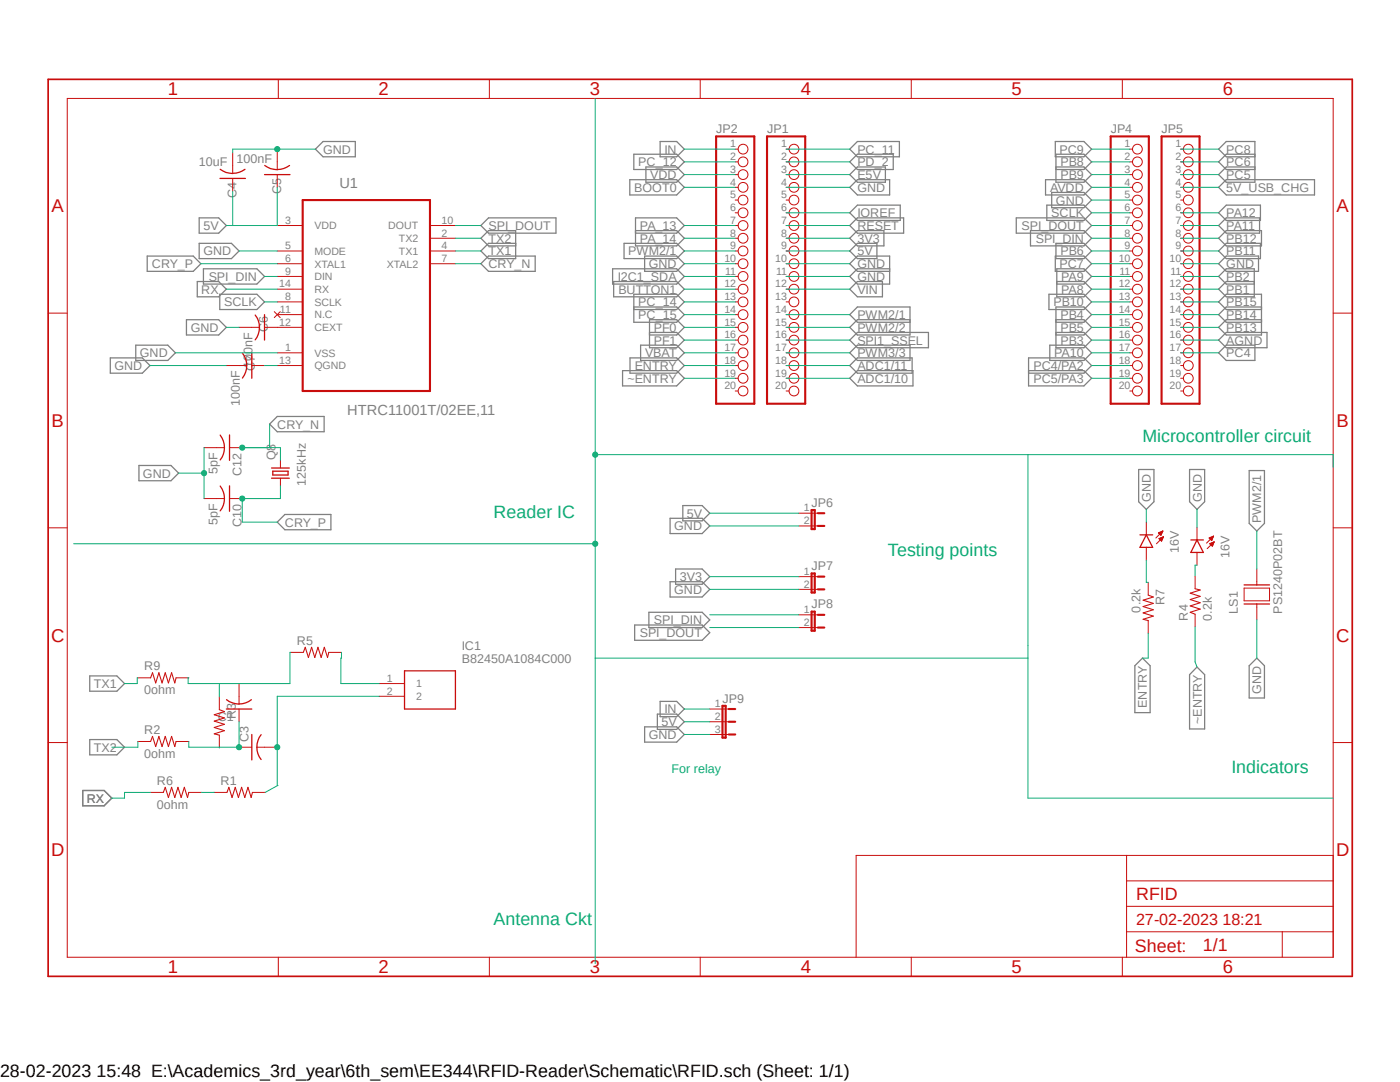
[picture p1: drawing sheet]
<svg xmlns="http://www.w3.org/2000/svg" width="279mm" height="216mm" viewBox="0 0 279 216" stroke-linecap="round" stroke-linejoin="round" font-family="sans-serif">
<path d="M9.1 15.5l261.2 179.9M270.3 15.5l-261.2 179.9" fill="none" stroke="#fff" stroke-width=".2"/>
<g fill="none" stroke="#808080" stroke-width=".25">
<path d="M64.5 28.2h6.4v3.1h-6.4l-1.6-1.5zM125.7 35.9h9.3l1.6 1.5-1.6 1.5h-9.3zM126.5 30.8h8.5l1.6 1.5-1.6 1.5h-8.5zM128.9 33.3h6.1l1.6 1.5-1.6 1.6h-6.1zM131.7 28.2h3.3l1.6 1.6-1.6 1.5h-3.3zM171.1 30.8h7.2v3h-7.2l-1.5-1.5zM171.1 33.3h5.6v3.1h-5.6l-1.5-1.6zM171.1 35.9h6.4v3h-6.4l-1.5-1.5zM171.1 28.2h8.4v3.1h-8.4l-1.5-1.5zM208.7 35.9h7.6l1.5 1.5-1.5 1.5h-7.6zM209.9 38.4h6.4l1.5 1.5-1.5 1.5h-6.4zM210.6 28.2h5.7l1.5 1.6-1.5 1.5h-5.7z"/>
<path d="M210.7 33.3h5.6l1.5 1.5-1.5 1.6h-5.6v-5.6h5.6l1.5 1.5-1.5 1.5h-5.6M243.2 37.4l1.5-1.5h17.6v3h-17.6zM250.4 30.8h-5.7l-1.5 1.5 1.5 1.5h5.7M250.4 31.3h-5.7l-1.5-1.5 1.5-1.6h5.7v8.2h-5.7l-1.5-1.6 1.5-1.5h5.7M29.4 51.1h9.2l1.5 1.5-1.5 1.5h-9.2zM39.4 56.2h4.2l1.6 1.5-1.6 1.5h-4.2zM39.8 43.5h3.8l1.6 1.5-1.6 1.5h-3.8zM39.8 48.6h6.4l1.5 1.5-1.5 1.5h-6.4zM40.6 53.6h10.7l1.5 1.6-1.5 1.5h-10.7zM43.9 58.7h7.4l1.5 1.5-1.5 1.6h-7.4zM96 45l1.5-1.5h13.5v3h-13.5zM96 52.6l1.5-1.5h9.3v3h-9.3z"/>
<path d="M102.9 48.6h-5.4l-1.5 1.5 1.5 1.5h5.4v-5.6h-5.4l-1.5 1.5 1.5 1.6h5.4M122.3 53.6h12.7l1.6 1.6-1.6 1.5h-12.7zM122.5 56.2h12.5l1.6 1.5-1.6 1.5h-12.5zM124.5 48.6h10.5l1.6 1.5-1.6 1.5h-10.5zM126.8 46h8.2l1.6 1.5-1.6 1.6h-8.2v-5.6h8.2l1.6 1.5-1.6 1.5h-8.2M128.7 51.1h6.3l1.6 1.5-1.6 1.5h-6.3zM171.1 43.5h9.2v3h-9.2l-1.5-1.5zM171.1 48.6h3.9v3h-3.9l-1.5-1.5zM171.1 46h5.3v3.1h-5.3l-1.5-1.6zM171.1 56.2h5v3h-5l-1.5-1.5zM171.1 40.9h8.6v3.1h-8.6l-1.5-1.5zM177.5 53.6h-6.4l-1.5 1.6 1.5 1.5h6.4v-5.6h-6.4l-1.5 1.5 1.5 1.5h6.4"/>
<path d="M202.8 43.5h13.5l1.5 1.5-1.5 1.5h-13.5zM205.7 46h10.6l1.5 1.5-1.5 1.6h-10.6zM208.9 40.9h7.4l1.5 1.6-1.5 1.5h-7.4zM209.3 58.7h7l1.5 1.5-1.5 1.6h-7zM210.6 51.1h5.7l1.5 1.5-1.5 1.5h-5.7zM210.7 48.6h5.6l1.5 1.5-1.5 1.5h-5.6zM210.9 56.2h5.4l1.5 1.5-1.5 1.5h-5.4v-5.6h5.4l1.5 1.6-1.5 1.5h-5.4M243.2 45l1.5-1.5h6.7v3h-6.7zM243.2 50.1l1.5-1.5h6.8v3h-6.8zM243.2 47.5l1.5-1.5h7.1v3.1h-7.1zM243.2 52.6l1.5-1.5h6.5v3h-6.5zM243.2 42.5l1.5-1.6h6.8v3.1h-6.8z"/>
<path d="M250.3 56.2h-5.6l-1.5 1.5 1.5 1.5h5.6v-5.6h-5.6l-1.5 1.6 1.5 1.5h5.6M22 71.4h6.4l1.5 1.5-1.5 1.6h-6.4zM27.1 68.9h6.4l1.5 1.5-1.5 1.5h-6.4zM37.2 63.8h6.4l1.6 1.5-1.6 1.5h-6.4zM124.2 74h10.8l1.6 1.5-1.6 1.5h-10.8zM125.7 71.4h9.3l1.6 1.5-1.6 1.6h-9.3zM126.5 61.3h8.5l1.6 1.5-1.6 1.5h-8.5v-5.6h8.5l1.6 1.5-1.6 1.6h-8.5M127.8 68.9h7.2l1.6 1.5-1.6 1.5h-7.2zM129.6 66.3h5.4l1.6 1.6-1.6 1.5h-5.4v-5.6h5.4l1.6 1.5-1.6 1.5h-5.4M171.1 68.9h10.5v3h-10.5l-1.5-1.5zM171.1 71.4h10.9v3.1h-10.9l-1.5-1.6zM171.1 66.3h14.2v3.1h-14.2l-1.5-1.5z"/>
<path d="M171.1 74h11.1v3h-11.1l-1.5-1.5zM181.6 63.8h-10.5l-1.5 1.5 1.5 1.5h10.5v-5.5h-10.5l-1.5 1.5 1.5 1.5h10.5M205.3 74h11l1.5 1.5-1.5 1.5h-11v-5.6h11l1.5 1.5-1.5 1.6h-11M209.5 68.9h6.8l1.5 1.5-1.5 1.5h-6.8zM210.7 64.3h5.6l1.5-1.5-1.5-1.5h-5.6v8.1h5.6l1.5-1.5-1.5-1.6h-5.6M210.7 63.8h5.6l1.5 1.5-1.5 1.5h-5.6M243.2 70.4l1.5-1.5h5.7v3h-5.7zM243.2 67.9l1.5-1.6h8.2v3.1h-8.2zM251.8 61.3h-7.1l-1.5 1.5 1.5 1.5h7.1M251.8 61.8h-7.1l-1.5-1.6 1.5-1.5h7.1v8.1h-7.1l-1.5-1.5 1.5-1.5h7.1M27.7 92.9h6.4l1.5 1.5-1.5 1.5h-6.4zM55.3 83.1h9.4v3h-9.4l-1.5-1.5z"/>
<path d="M227.2 93.7h3.1v6.4l-1.5 1.5-1.6-1.5zM237.4 93.7h3v6.4l-1.5 1.5-1.5-1.5zM249.3 93.9h3v10.5l-1.5 1.6-1.5-1.6zM55.3 104.2l1.6-1.5h9.1v3h-9.1zM133.7 103.4h6.4l1.5 1.5-1.5 1.6h-6.4zM133.7 116.1h6.4l1.5 1.5-1.5 1.5h-6.4zM134.8 113.5h5.3l1.5 1.6-1.5 1.5h-5.3zM136.3 100.9h3.8l1.5 1.5-1.5 1.5h-3.8zM17.9 134.9h5.4l1.5 1.5-1.5 1.5h-5.4zM126.7 124.7h13.4l1.5 1.5-1.5 1.6h-13.4zM129.5 122.2h10.6l1.5 1.5-1.5 1.5h-10.6zM131.7 140h3.3l1.6 1.5-1.6 1.5h-3.3z"/>
<path d="M226.5 132.8l1.5-1.5 1.5 1.5v9.4h-3zM238.9 133.1l1.5 1.5v10.9h-3v-10.9zM249.3 132.8l1.5-1.5 1.5 1.5v6.5h-3zM16.5 157.7h4.3l1.5 1.6-1.5 1.5h-4.3zM17.9 147.6h5.4l1.5 1.5-1.5 1.5h-5.4zM128.7 145h6.3l1.6 1.6-1.6 1.5h-6.3zM131.2 142.5h3.8l1.6 1.5-1.6 1.5h-3.8z"/>
</g>
<g fill="none" stroke="#c90d0c" stroke-width=".42">
<path d="M60.4 39.9h25.4v38.1h-25.4zM142.9 27.2h7.6v53.4h-7.6zM153.1 27.2h7.6v53.4h-7.6zM221.7 27.2h7.6v53.4h-7.6zM231.8 27.2h7.6v53.4h-7.6zM162 101.8h.6v3.8h-.6zM162 114.4h.6v3.8h-.6zM163.2 102.4h1.3M163.2 104.9h1.3M163.2 115.1h1.3M163.2 117.6h1.3M162 122h.6v3.9h-.6z"/>
<path d="M163.2 122.7h1.3M163.2 125.2h1.3M144.2 140.8h.6v6.4h-.6zM145.5 146.6h1.2M145.5 144h1.2M145.5 141.5h1.2"/>
</g>
<g fill="none" stroke="#c90d0c" stroke-width=".2">
<path d="M13.4 19.6h252.7v171.4h-252.7zM55.5 15.8v3.8M97.7 15.8v3.8M139.7 15.8v3.8M181.9 15.8v3.8M224 15.8v3.8M46.4 30.5v4.1M46.4 35.6v2.5M55.3 29.8v4M55.3 34.8v2.6M146.7 29.8h.6M146.7 32.3h.6"/>
<path d="M146.7 34.8h.6M146.7 37.4h.6M146.7 39.9h.6M156.9 29.8h.5M156.9 32.3h.5M156.9 34.8h.5M156.9 37.4h.5M156.9 39.9h.5M225.5 29.8h.5M225.5 32.3h.5M225.5 34.8h.5M225.5 37.4h.5"/>
<path d="M225.5 39.9h.5M235.6 29.8h.6M235.6 32.3h.6M235.6 34.8h.6M235.6 37.4h.6M235.6 39.9h.6M55.3 45h5.1M55.3 50.1h5.1M55.3 52.6h5.1M55.3 55.2h5.1M55.3 57.7h5.1M85.8 45h5.1"/>
<path d="M85.8 50.1h5.1M85.8 52.6h5.1M85.8 47.5h5.1M146.7 45h.6M146.7 50.1h.6M146.7 52.6h.6M146.7 55.2h.6M146.7 57.7h.6M146.7 47.5h.6M146.7 42.5h.6M156.9 45h.5M156.9 50.1h.5"/>
<path d="M156.9 52.6h.5M156.9 55.2h.5M156.9 57.7h.5M156.9 47.5h.5M156.9 42.5h.5M225.5 45h.5M225.5 50.1h.5M225.5 52.6h.5M225.5 55.2h.5M225.5 57.7h.5M225.5 47.5h.5M225.5 42.5h.5"/>
<path d="M235.6 45h.6M235.6 50.1h.6M235.6 52.6h.6M235.6 55.2h.6M235.6 57.7h.6M235.6 47.5h.6M235.6 42.5h.6M9.6 62.5h3.8M45.2 72.9h4M47.7 65.3h4.1M50.2 72.9h2.6M52.8 65.3h7.6"/>
<path d="M54.7 62.2l1.2 1.2M55.3 60.2h5.1M55.3 62.8h5.1M55.3 70.4h5.1M55.3 72.9h5.1M55.9 62.2l-1.2 1.2M146.7 60.2h.6M146.7 62.8h.6M146.7 65.3h.6M146.7 70.4h.6M146.7 72.9h.6M146.7 67.9h.6"/>
<path d="M146.7 75.5h.6M146.7 78h.6M156.9 60.2h.5M156.9 62.8h.5M156.9 65.3h.5M156.9 70.4h.5M156.9 72.9h.5M156.9 67.9h.5M156.9 75.5h.5M156.9 78h.5M225.5 60.2h.5M225.5 62.8h.5"/>
<path d="M225.5 65.3h.5M225.5 70.4h.5M225.5 72.9h.5M225.5 67.9h.5M225.5 75.5h.5M225.5 78h.5M235.6 60.2h.6M235.6 62.8h.6M235.6 65.3h.6M235.6 70.4h.6M235.6 72.9h.6M235.6 67.9h.6"/>
<path d="M235.6 75.5h.6M235.6 78h.6M266.1 62.5h3.8M40.7 99.5h4.1M40.7 89.3h4.1M45.8 99.5h2.5M45.8 89.3h2.5M56 91.9v1.5M56 95.4v1.5M9.6 105.3h3.8M159.4 102.4h3.8M159.4 104.9h3.8"/>
<path d="M159.4 115.1h3.8M159.4 117.6h3.8M228.8 104.2v2.5M228.8 109.2v2.6M229.2 116.2v2.5M231.2 106.4h.7M231.2 106.3h.7M231.3 107.4h.7M231.3 107.5l.9-.4-.4 .9zM231.3 106.5h.5M231.4 107.5h.6M231.4 106.6h.4"/>
<path d="M231.4 106.2h.5M231.5 107.6h.4M231.5 106.6h.2M231.5 107.4h.6M231.6 107.7h.3M231.6 106.7h.1M231.6 107.8h.3M231.6 106.1h.4M231.7 107.3h.4M231.7 107.9h.1M231.9 106h.1M231.9 107.2h.2"/>
<path d="M232 106h.1M232.1 106l-1.4 1.4M232.1 106l-.4 .8-.5-.5M232.1 106l-.9 .3M232.2 107.1h.1M232.2 107.1l-1.4 1.4M238.5 114.9v2.6M238.9 105.2v2.5M238.9 110.2v2.6M241.3 107.4l.9-.4-.4 .9zM241.3 107.4h.7M241.4 107.4h.6"/>
<path d="M241.5 108.5h.6M241.5 107.3h.6M241.5 107.5h.5M241.6 108.4h.6M241.6 108.6h.5M241.6 107.6h.3M241.7 108.7h.4M241.7 107.2h.4M241.7 107.7h.2M241.8 108.8h.3M241.8 108.3h.4M241.8 107.8h.1"/>
<path d="M241.9 108.9h.1M241.9 107.1h.2M241.9 109h.1M242 108.2h.3M242.1 107h.1M242.2 107l-1.4 1.4M242.2 108.2h.1M242.3 108.1l-1.4 1.4M242.3 108.1l-.4 .9M242.3 108.1l-.9 .4 .5 .5M248.3 117.3h5.1v2.6h-5.1zM250.8 113.5v3.2"/>
<path d="M266.1 105.3h3.8M27.5 135.3h2.6M35.1 135.3h2.6M43.8 139.1v2.5M47.7 136.4v4.1M58 130.2h2.5M65.6 130.2h2.6M75.6 136.4h5.1M75.6 138.9h5.1M159.4 122.7h3.8M159.4 125.2h3.8M229.2 123.8v2.6"/>
<path d="M238.5 122.6v2.5M250.8 120.5v3.2M9.6 148.2h3.8M27.5 148h2.6M30.1 158.1h2.5M35.1 148h2.6M37.7 158.1h2.5M42.8 158.1h2.5M43.8 146.7v2.5M47.7 149.1h2.5M47.7 141.5v2.5M50.4 158.1h2.5"/>
<path d="M51.3 149.1h4M141.6 146.6h3.9M141.6 144h3.9M141.6 141.5h3.9M266.1 148.2h3.8M224.8 170.7v20.3M224.8 175.8h41.3M266.1 170.7h-95.2v20.3M55.5 191v3.8M97.7 191v3.8M139.7 191v3.8M181.9 191v3.8"/>
<path d="M224 191v3.8M224.8 185.9h41.3M224.8 180.8h41.3M255.9 185.9v5.1"/>
<circle cx="148.3" cy="29.8" r=".98"/>
<circle cx="148.3" cy="34.8" r=".98"/>
<circle cx="148.3" cy="37.4" r=".98"/>
<circle cx="148.3" cy="39.9" r=".98"/>
<circle cx="148.3" cy="32.3" r=".98"/>
<circle cx="158.5" cy="32.3" r=".98"/>
<circle cx="158.5" cy="29.8" r=".98"/>
<circle cx="158.5" cy="39.9" r=".98"/>
<circle cx="158.5" cy="37.4" r=".98"/>
<circle cx="158.5" cy="34.8" r=".98"/>
<circle cx="227" cy="37.4" r=".98"/>
<circle cx="227" cy="29.8" r=".98"/>
<circle cx="227" cy="34.8" r=".98"/>
<circle cx="227" cy="39.9" r=".98"/>
<circle cx="227" cy="32.3" r=".98"/>
<circle cx="237.1" cy="34.8" r=".98"/>
<circle cx="237.1" cy="29.8" r=".98"/>
<circle cx="237.1" cy="37.4" r=".98"/>
<circle cx="237.1" cy="39.9" r=".98"/>
<circle cx="237.1" cy="32.3" r=".98"/>
<circle cx="148.3" cy="47.5" r=".98"/>
<circle cx="148.3" cy="52.6" r=".98"/>
<circle cx="148.3" cy="42.5" r=".98"/>
<circle cx="148.3" cy="45" r=".98"/>
<circle cx="148.3" cy="50.1" r=".98"/>
<circle cx="148.3" cy="57.7" r=".98"/>
<circle cx="148.3" cy="55.2" r=".98"/>
<circle cx="158.5" cy="47.5" r=".98"/>
<circle cx="158.5" cy="52.6" r=".98"/>
<circle cx="158.5" cy="55.2" r=".98"/>
<circle cx="158.5" cy="45" r=".98"/>
<circle cx="158.5" cy="42.5" r=".98"/>
<circle cx="158.5" cy="50.1" r=".98"/>
<circle cx="158.5" cy="57.7" r=".98"/>
<circle cx="227" cy="45" r=".98"/>
<circle cx="227" cy="57.7" r=".98"/>
<circle cx="227" cy="55.2" r=".98"/>
<circle cx="227" cy="42.5" r=".98"/>
<circle cx="227" cy="50.1" r=".98"/>
<circle cx="227" cy="47.5" r=".98"/>
<circle cx="227" cy="52.6" r=".98"/>
<circle cx="237.1" cy="42.5" r=".98"/>
<circle cx="237.1" cy="55.2" r=".98"/>
<circle cx="237.1" cy="45" r=".98"/>
<circle cx="237.1" cy="50.1" r=".98"/>
<circle cx="237.1" cy="57.7" r=".98"/>
<circle cx="237.1" cy="47.5" r=".98"/>
<circle cx="237.1" cy="52.6" r=".98"/>
<circle cx="148.3" cy="70.4" r=".98"/>
<circle cx="148.3" cy="72.9" r=".98"/>
<circle cx="148.3" cy="62.8" r=".98"/>
<circle cx="148.3" cy="75.5" r=".98"/>
<circle cx="148.3" cy="78" r=".98"/>
<circle cx="148.3" cy="60.2" r=".98"/>
<circle cx="148.3" cy="65.3" r=".98"/>
<circle cx="148.3" cy="67.9" r=".98"/>
<circle cx="158.5" cy="60.2" r=".98"/>
<circle cx="158.5" cy="65.3" r=".98"/>
<circle cx="158.5" cy="67.9" r=".98"/>
<circle cx="158.5" cy="78" r=".98"/>
<circle cx="158.5" cy="72.9" r=".98"/>
<circle cx="158.5" cy="70.4" r=".98"/>
<circle cx="158.5" cy="62.8" r=".98"/>
<circle cx="158.5" cy="75.5" r=".98"/>
<circle cx="227" cy="62.8" r=".98"/>
<circle cx="227" cy="70.4" r=".98"/>
<circle cx="227" cy="72.9" r=".98"/>
<circle cx="227" cy="65.3" r=".98"/>
<circle cx="227" cy="75.5" r=".98"/>
<circle cx="227" cy="78" r=".98"/>
<circle cx="227" cy="67.9" r=".98"/>
<circle cx="227" cy="60.2" r=".98"/>
<circle cx="237.1" cy="72.9" r=".98"/>
<circle cx="237.1" cy="70.4" r=".98"/>
<circle cx="237.1" cy="67.9" r=".98"/>
<circle cx="237.1" cy="75.5" r=".98"/>
<circle cx="237.1" cy="78" r=".98"/>
<circle cx="237.1" cy="62.8" r=".98"/>
<circle cx="237.1" cy="60.2" r=".98"/>
<circle cx="237.1" cy="65.3" r=".98"/>
</g>
<g fill="none" stroke="#c90d0c" stroke-width=".25">
<path d="M43.9 35.6h5.1M43.9 33.8a4 4 0 0 0 2.5 .8M48.9 33.8a4.1 4.1 0 0 1-2.5 .8M52.8 34.8h5.1M52.8 33a4 4 0 0 0 2.5 .9M57.8 33a4.1 4.1 0 0 1-2.5 .8M48.4 70.5a4 4 0 0 1 0 4.9M50.2 70.4v5.1M50.9 62.9a4 4 0 0 1 0 4.9M52.8 62.8v5.1M43.9 97a4 4 0 0 1 0 4.9M43.9 86.8a4 4 0 0 1 0 5"/>
<path d="M45.8 86.8v5.1M45.8 96.9v5.1M54.2 93.4h3.5M54.2 95.4h3.5M54.4 94h3.1v.8h-3.1zM227.5 106.7h2.5M228.8 106.7l1.2 2.5h-2.5zM237.7 107.7h2.5M238.9 107.7l1.3 2.5h-2.5zM248.3 116.7h5.1M45.2 139.6a4.5 4.5 0 0 0 2.5 .9M50.2 139.6a3.8 3.8 0 0 1-2.5 .9"/>
<path d="M80.7 133.9h10.2v7.6h-10.2zM248.3 120.5h5.1M45.2 141.5h5M50.2 146.6v5M52.1 146.6a4 4 0 0 0 0 5"/>
</g>
<path d="M9.6 15.8h260.3v179h-260.3z" fill="none" stroke="#c90d0c" stroke-width=".34"/>
<path d="M229.2 118.7l1 .4-2.1 .7 2.1 .6-2.1 .6 2.1 .7-2.1 .6 2.1 .6-2.1 .7 1.1 .2M238.5 117.5l1 .2-2 .7 2 .6-2 .6 2 .7-2 .6 2 .6-2 .7 1 .4M30.1 135.3l.3-1.1 .7 2.1 .6-2.1 .6 2.1 .7-2.1 .6 2.1 .6-2.1 .7 2.1 .2-1M60.5 130.2l.4-1 .7 2 .6-2 .6 2 .7-2 .6 2 .6-2 .7 2 .2-1M30.1 148l.3-1.1 .7 2.1 .6-2.1 .6 2.1 .7-2.1 .6 2.1 .6-2.1 .7 2.1 .2-1M32.6 158.1l.4-1 .6 2 .6-2 .7 2 .6-2 .7 2 .6-2 .6 2 .3-1M43.8 141.6l1 .4-2 .6 2 .7-2 .6 2 .6-2 .7 2 .6-2 .6 1 .3M45.3 158.1l.4-1 .6 2 .6-2 .7 2 .6-2 .7 2 .6-2 .6 2 .3-1" fill="none" stroke="#c90d0c" stroke-width=".21"/>
<g fill="none" stroke="#0dab76" stroke-width=".2">
<path d="M46.4 38.1v6.9M55.3 37.4v7.6h-10.1M62.9 29.8h-16.5v.7M136.6 32.3h10.1M136.6 34.8h10.1M136.6 37.4h10.1M156.9 37.4h12.7M217.8 39.9h7.7M47.7 50.1h7.6M136.6 45h10.1M136.6 50.1h10.1M136.6 47.5h10.1"/>
<path d="M136.6 52.6h10.1M156.9 50.1h12.7M156.9 52.6h12.7M156.9 55.2h12.7M235.6 52.6h7.6M29.9 72.9h15.3M45.2 65.3h2.5M156.9 62.8h12.7M141.6 102.4h17.8M250.8 106v7.5M136.6 144h5"/>
</g>
<circle cx="55.3" cy="29.8" r=".51" fill="#0dab76"/>
<g fill="none" stroke="#0dab76" stroke-width=".2">
<path d="M35 70.4h20.3M35.6 94.4h5.1M40.7 89.3v10.2"/>
<circle cx="55.3" cy="29.8" r=".51"/>
</g>
<circle cx="40.7" cy="94.4" r=".51" fill="#0dab76"/>
<g fill="none" stroke="#0dab76" stroke-width=".2">
<path d="M156.9 29.8h12.7M156.9 32.3h12.7M156.9 34.8h12.7M235.6 29.8h7.6M235.6 32.3h7.6M235.6 34.8h7.6M235.6 37.4h7.6M136.6 55.2h10.1M136.6 57.7h10.1M156.9 57.7h12.7M156.9 42.5h12.7M156.9 45h12.7"/>
<path d="M156.9 47.5h12.7M136.6 60.2h10.1M136.6 62.8h10.1M136.6 65.3h10.1M136.6 67.9h10.1M136.6 70.4h10.1M156.9 65.3h12.7M156.9 67.9h12.7M156.9 70.4h12.7M156.9 72.9h12.7M156.9 75.5h12.7M141.6 104.9h17.8"/>
<path d="M141.6 117.6h17.8M141.6 115.1h17.8M228.8 101.6v2.6M238.9 101.6v3.6M68.2 130.2v1.1h-.2v5.1h7.6M75.6 138.9h-20.3v17.8M250.8 123.7v7.6M136.6 146.6h5"/>
<circle cx="40.7" cy="94.4" r=".51"/>
</g>
<circle cx="55.3" cy="149.1" r=".51" fill="#0dab76"/>
<g fill="none" stroke="#0dab76" stroke-width=".2">
<path d="M118.8 19.6v111.7M217.8 32.3h7.7M217.8 34.8h7.7M217.8 37.4h7.7M217.8 29.8h7.7M45.2 57.7h10.1M52.8 55.2h2.5M90.9 47.5h5.1M90.9 45h5.1M90.9 50.1h5.1M217.8 55.2h7.7M217.8 47.5h7.7"/>
<path d="M217.8 45h7.7M217.8 42.5h7.7M217.8 50.1h7.7M217.8 57.7h7.7M217.8 52.6h7.7M235.6 55.2h7.6M235.6 47.5h7.6M235.6 45h7.6M235.6 42.5h7.6M235.6 50.1h7.6M235.6 57.7h7.6M52.8 60.2h2.5"/>
<path d="M52.8 72.9h2.5M217.8 60.2h7.7M217.8 72.9h7.7M217.8 62.8h7.7M217.8 65.3h7.7M217.8 67.9h7.7M217.8 70.4h7.7M217.8 75.5h7.7M235.6 60.2h7.6M235.6 62.8h7.6M235.6 65.3h7.6M235.6 67.9h7.6"/>
<path d="M235.6 70.4h7.6M14.7 108.5h104.1M27.5 135.3h-.1v1.1h-2.6M43.8 136.4v2.7M58 130.2h-.1v6.2h-20.4v-1.1h.2M141.6 122.7h17.8M141.6 125.2h17.8M27.5 148v1.1h-5.2M30.1 158.1h-5.3v1.2h-2.5M55.3 156.7h.2l-2.6 1.4"/>
<circle cx="55.3" cy="149.1" r=".51"/>
</g>
<circle cx="118.8" cy="108.5" r=".51" fill="#0dab76"/>
<g fill="none" stroke="#0dab76" stroke-width=".2">
<path d="M118.8 90.7h147.3v2.6M118.8 131.3v61"/>
<circle cx="118.8" cy="108.5" r=".51"/>
</g>
<circle cx="118.8" cy="90.7" r=".51" fill="#0dab76"/>
<g fill="none" stroke="#0dab76" stroke-width=".2">
<path d="M48.3 89.3h7.7v2.6M53.8 84.6v4.7M205.1 90.7v68.6h61M118.8 131.3h86.3"/>
<circle cx="118.8" cy="90.7" r=".51"/>
</g>
<circle cx="48.3" cy="89.3" r=".51" fill="#0dab76"/>
<g fill="none" stroke="#0dab76" stroke-width=".2">
<path d="M90.9 52.6h5.1M56 96.9v2.6h-7.7v4.7h7"/>
<circle cx="48.3" cy="89.3" r=".51"/>
</g>
<circle cx="48.3" cy="99.5" r=".51" fill="#0dab76"/>
<g fill="none" stroke="#0dab76" stroke-width=".2">
<path d="M136.6 29.8h10.1M40.1 52.6h15.2M136.6 72.9h10.1M136.6 75.5h10.1M228.8 111.8v4.4h.4M238.9 112.8h-.4v2.1M229.2 126.4v4.9h-1.2M238.5 125.1v7l.4 1M37.7 149.1h10M136.6 141.5h5"/>
<circle cx="48.3" cy="99.5" r=".51"/>
</g>
<circle cx="47.7" cy="149.1" r=".51" fill="#0dab76"/>
<g fill="none" stroke="#0dab76" stroke-width=".2">
<path d="M37.7 148v1.1M40.2 158.1h2.6M43.8 149.1v.1M47.7 144v5.1"/>
<circle cx="47.7" cy="149.1" r=".51"/>
</g>
<g font-size="3.7" fill="#c90d0c">
<text x="33.5" y="19">1</text>
<text x="75.6" y="19">2</text>
<text x="117.7" y="19">3</text>
<text x="159.8" y="19">4</text>
<text x="201.9" y="19">5</text>
<text x="244" y="19">6</text>
<text x="10.3" y="42.4">A</text>
<text x="266.7" y="42.4">A</text>
<text x="10.3" y="85.2">B</text>
<text x="266.7" y="85.2">B</text>
<text x="10.2" y="128.1">C</text>
<text x="266.7" y="128.1">C</text>
<text x="10.2" y="170.9">D</text>
<text x="266.7" y="170.9">D</text>
<text x="33.5" y="194.2">1</text>
<text x="75.6" y="194.2">2</text>
<text x="117.7" y="194.2">3</text>
<text x="159.8" y="194.2">4</text>
<text x="201.9" y="194.2">5</text>
<text x="244" y="194.2">6</text>
</g>
<g font-size="3.6" fill="#0dab76">
<text x="228" y="88.2">Microcontroller circuit</text>
<text x="98.5" y="103.4">Reader IC</text>
<text x="177.2" y="111">Testing points</text>
<text x="245.7" y="154.2">Indicators</text>
<text x="98.5" y="184.7">Antenna Ckt</text>
</g>
<g font-size="3.6" fill="#c90d0c">
<text x="226.7" y="179.6">RFID</text>
<text x="226.5" y="189.9">Sheet:</text>
<text x="240.1" y="189.7">1/1</text>
</g>
<text font-size="3.6" x="0" y="214.9">28-02-2023 15:48 E:\Academics_3rd_year\6th_sem\EE344\RFID-Reader\Schematic\RFID.sch (Sheet: 1/1)</text>
<text font-size="3.2" fill="#c90d0c" x="226.7" y="184.7">27-02-2023 18:21</text>
<g font-size="2.9" fill="#808080">
<text x="67.7" y="37.5">U1</text>
<text x="69.3" y="82.8">HTRC11001T/02EE,11</text>
</g>
<g font-size="2.5" fill="#808080">
<text x="142.9" y="26.6">JP2</text>
<text x="153.1" y="26.6">JP1</text>
<text x="221.7" y="26.6">JP4</text>
<text x="231.8" y="26.6">JP5</text>
<text x="39.7" y="33.2">10uF</text>
<text x="47.2" y="32.4">100nF</text>
<text x="64.5" y="30.6">GND</text>
<text x="127.4" y="33.2">PC_12</text>
<text x="129.8" y="35.7">VDD</text>
<text x="132.6" y="30.6">IN</text>
<text x="171.1" y="30.6">PC_11</text>
<text x="171.1" y="33.2">PD_2</text>
<text x="171.1" y="35.7">E5V</text>
<text x="211.5" y="30.6">PC9</text>
<text x="211.6" y="33.2">PB8</text>
<text x="211.6" y="35.7">PB9</text>
<text x="244.7" y="30.6">PC8</text>
<text x="244.7" y="33.2">PC6</text>
<text x="244.7" y="35.7">PC5</text>
<text x="47.2" y="39.5" transform="rotate(-90 47.2 39.5)">C4</text>
<text x="56.1" y="38.7" transform="rotate(-90 56.1 38.7)">C5</text>
<text x="126.6" y="38.3">BOOT0</text>
<text x="171.1" y="38.3">GND</text>
<text x="209.6" y="38.3">AVDD</text>
<text x="210.7" y="40.8">GND</text>
<text x="244.7" y="38.3">5V_USB_CHG</text>
<text x="40.6" y="45.9">5V</text>
<text x="97.5" y="45.9">SPI_DOUT</text>
<text x="127.7" y="45.9">PA_13</text>
<text x="171.1" y="43.4">IOREF</text>
<text x="171.1" y="45.9">RESET</text>
<text x="203.9" y="45.9">SPI_DOUT</text>
<text x="209.8" y="43.4">SCLK</text>
<text x="244.7" y="43.4">PA12</text>
<text x="244.7" y="45.9">PA11</text>
<text x="30.3" y="53.5">CRY_P</text>
<text x="40.6" y="51">GND</text>
<text x="97.5" y="48.4">TX2</text>
<text x="97.5" y="51">TX1</text>
<text x="97.5" y="53.5">CRY_N</text>
<text x="125.4" y="51">PWM2/1</text>
<text x="127.7" y="48.4">PA_14</text>
<text x="129.5" y="53.5">GND</text>
<text x="171.1" y="51">5V</text>
<text x="171.1" y="53.5">GND</text>
<text x="171.1" y="48.4">3V3</text>
<text x="206.7" y="48.4">SPI_DIN</text>
<text x="211.5" y="53.5">PC7</text>
<text x="211.6" y="51">PB6</text>
<text x="244.7" y="53.5">GND</text>
<text x="244.7" y="48.4">PB12</text>
<text x="244.7" y="51">PB11</text>
<text x="40.2" y="58.6">RX</text>
<text x="41.7" y="56.1">SPI_DIN</text>
<text x="123.3" y="56.1">I2C1_SDA</text>
<text x="123.4" y="58.6">BUTTON1</text>
<text x="171.1" y="56.1">GND</text>
<text x="171.1" y="58.6">VIN</text>
<text x="211.8" y="56.1">PA9</text>
<text x="211.8" y="58.6">PA8</text>
<text x="244.7" y="56.1">PB2</text>
<text x="244.7" y="58.6">PB1</text>
<text x="44.7" y="61.1">SCLK</text>
<text x="127.4" y="61.1">PC_14</text>
<text x="127.4" y="63.7">PC_15</text>
<text x="171.1" y="63.7">PWM2/1</text>
<text x="210.2" y="61.1">PB10</text>
<text x="211.6" y="63.7">PB4</text>
<text x="244.7" y="61.1">PB15</text>
<text x="244.7" y="63.7">PB14</text>
<text x="27.9" y="71.3">GND</text>
<text x="38.1" y="66.2">GND</text>
<text x="53.4" y="66.3" transform="rotate(-90 53.4 66.3)">C6</text>
<text x="128.7" y="71.3">VBAT</text>
<text x="130.5" y="66.2">PF0</text>
<text x="130.5" y="68.8">PF1</text>
<text x="171.1" y="66.2">PWM2/2</text>
<text x="171.1" y="68.8">SPI1_SSEL</text>
<text x="171.1" y="71.3">PWM3/3</text>
<text x="210.4" y="71.3">PA10</text>
<text x="211.6" y="66.2">PB5</text>
<text x="211.6" y="68.8">PB3</text>
<text x="244.7" y="66.2">PB13</text>
<text x="244.7" y="68.8">AGND</text>
<text x="244.7" y="71.3">PC4</text>
<text x="22.8" y="73.8">GND</text>
<text x="50.4" y="73.4" transform="rotate(-90 50.4 73.4)">100nF</text>
<text x="50.9" y="74" transform="rotate(-90 50.9 74)">C7</text>
<text x="125.2" y="76.4">~ENTRY</text>
<text x="126.7" y="73.8">ENTRY</text>
<text x="171.1" y="73.8">ADC1/11</text>
<text x="171.1" y="76.4">ADC1/10</text>
<text x="206.3" y="73.8">PC4/PA2</text>
<text x="206.3" y="76.4">PC5/PA3</text>
<text x="47.8" y="81.1" transform="rotate(-90 47.8 81.1)">100nF</text>
<text x="55.3" y="85.5">CRY_N</text>
<text x="28.5" y="95.3">GND</text>
<text x="43.4" y="94.7" transform="rotate(-90 43.4 94.7)">5pF</text>
<text x="48.2" y="95" transform="rotate(-90 48.2 95)">C12</text>
<text x="54.9" y="91.9" transform="rotate(-90 54.9 91.9)">Q8</text>
<text x="61" y="96.9" transform="rotate(-90 61 96.9)">125kHz</text>
<text x="162" y="101.1">JP6</text>
<text x="229.7" y="100.1" transform="rotate(-90 229.7 100.1)">GND</text>
<text x="239.8" y="100.1" transform="rotate(-90 239.8 100.1)">GND</text>
<text x="43.4" y="104.8" transform="rotate(-90 43.4 104.8)">5pF</text>
<text x="48.2" y="105.1" transform="rotate(-90 48.2 105.1)">C10</text>
<text x="56.9" y="105.1">CRY_P</text>
<text x="134.5" y="105.8">GND</text>
<text x="137.1" y="103.3">5V</text>
<text x="251.7" y="104.4" transform="rotate(-90 251.7 104.4)">PWM2/1</text>
<text x="162" y="113.8">JP7</text>
<text x="235.2" y="110.4" transform="rotate(-90 235.2 110.4)">16V</text>
<text x="245.4" y="111.4" transform="rotate(-90 245.4 111.4)">16V</text>
<text x="134.5" y="118.5">GND</text>
<text x="135.7" y="116">3V3</text>
<text x="130.5" y="124.6">SPI_DIN</text>
<text x="162" y="121.4">JP8</text>
<text x="227.6" y="122.2" transform="rotate(-90 227.6 122.2)">0.2k</text>
<text x="232.4" y="120.7" transform="rotate(-90 232.4 120.7)">R7</text>
<text x="237" y="123.8" transform="rotate(-90 237 123.8)">R4</text>
<text x="241.9" y="123.8" transform="rotate(-90 241.9 123.8)">0.2k</text>
<text x="247" y="122.4" transform="rotate(-90 247 122.4)">LS1</text>
<text x="255.9" y="122.4" transform="rotate(-90 255.9 122.4)">PS1240P02BT</text>
<text x="59.3" y="128.7">R5</text>
<text x="92.2" y="129.7">IC1</text>
<text x="127.7" y="127.1">SPI_DOUT</text>
<text x="18.8" y="137.3">TX1</text>
<text x="28.8" y="133.8">R9</text>
<text x="92.2" y="132.2">B82450A1084C000</text>
<text x="28.8" y="138.6">0ohm</text>
<text x="43.5" y="143.9">C1</text>
<text x="47" y="143.6" transform="rotate(-90 47 143.6)">R3</text>
<text x="132.6" y="142.4">IN</text>
<text x="144.2" y="140.2">JP9</text>
<text x="228.9" y="141.2" transform="rotate(-90 228.9 141.2)">ENTRY</text>
<text x="251.7" y="138.4" transform="rotate(-90 251.7 138.4)">GND</text>
<text x="18.8" y="150">TX2</text>
<text x="28.8" y="146.5">R2</text>
<text x="49.6" y="148.1" transform="rotate(-90 49.6 148.1)">C3</text>
<text x="129.5" y="147.4">GND</text>
<text x="132" y="144.9">5V</text>
<text x="239.8" y="144.4" transform="rotate(-90 239.8 144.4)">~ENTRY</text>
<text x="28.8" y="151.3">0ohm</text>
<text x="17.3" y="160.1">RX</text>
<text x="31.3" y="161.4">0ohm</text>
<text x="31.3" y="156.6">R6</text>
<text x="44" y="156.6">R1</text>
</g>
<text font-size="2.5" fill="#0dab76" x="134" y="154.2">For relay</text>
<g font-size="2.1" fill="#808080">
<text x="145.8" y="29.4">1</text>
<text x="155.9" y="29.4">1</text>
<text x="224.5" y="29.4">1</text>
<text x="234.6" y="29.4">1</text>
<text x="145.8" y="32">2</text>
<text x="145.8" y="34.5">3</text>
<text x="155.9" y="32">2</text>
<text x="155.9" y="34.5">3</text>
<text x="224.5" y="32">2</text>
<text x="224.5" y="34.5">3</text>
<text x="234.6" y="32">2</text>
<text x="234.6" y="34.5">3</text>
<text x="145.8" y="37">4</text>
<text x="145.8" y="39.6">5</text>
<text x="155.9" y="37">4</text>
<text x="155.9" y="39.6">5</text>
<text x="224.5" y="37">4</text>
<text x="224.5" y="39.6">5</text>
<text x="234.6" y="37">4</text>
<text x="234.6" y="39.6">5</text>
<text x="56.9" y="44.7">3</text>
<text x="62.7" y="45.8">VDD</text>
<text x="77.5" y="45.8">DOUT</text>
<text x="88.1" y="44.7">10</text>
<text x="88.1" y="47.2">2</text>
<text x="145.8" y="42.1">6</text>
<text x="145.8" y="44.7">7</text>
<text x="145.8" y="47.2">8</text>
<text x="155.9" y="42.1">6</text>
<text x="155.9" y="44.7">7</text>
<text x="155.9" y="47.2">8</text>
<text x="224.5" y="42.1">6</text>
<text x="224.5" y="44.7">7</text>
<text x="224.5" y="47.2">8</text>
<text x="234.6" y="42.1">6</text>
<text x="234.6" y="44.7">7</text>
<text x="234.6" y="47.2">8</text>
<text x="56.9" y="49.7">5</text>
<text x="56.9" y="52.3">6</text>
<text x="62.7" y="50.8">MODE</text>
<text x="62.7" y="53.4">XTAL1</text>
<text x="77.2" y="53.4">XTAL2</text>
<text x="79.6" y="48.3">TX2</text>
<text x="79.6" y="50.8">TX1</text>
<text x="88.1" y="49.7">4</text>
<text x="88.1" y="52.3">7</text>
<text x="144.6" y="52.3">10</text>
<text x="145.8" y="49.7">9</text>
<text x="154.7" y="52.3">10</text>
<text x="155.9" y="49.7">9</text>
<text x="223.3" y="52.3">10</text>
<text x="224.5" y="49.7">9</text>
<text x="233.4" y="52.3">10</text>
<text x="234.6" y="49.7">9</text>
<text x="55.7" y="57.4">14</text>
<text x="56.9" y="54.8">9</text>
<text x="56.9" y="59.9">8</text>
<text x="62.7" y="55.9">DIN</text>
<text x="62.7" y="58.5">RX</text>
<text x="144.6" y="57.4">12</text>
<text x="144.6" y="59.9">13</text>
<text x="144.7" y="54.8">11</text>
<text x="154.7" y="57.4">12</text>
<text x="154.7" y="59.9">13</text>
<text x="154.9" y="54.8">11</text>
<text x="223.3" y="57.4">12</text>
<text x="223.3" y="59.9">13</text>
<text x="223.4" y="54.8">11</text>
<text x="233.4" y="57.4">12</text>
<text x="233.4" y="59.9">13</text>
<text x="233.6" y="54.8">11</text>
<text x="55.7" y="65">12</text>
<text x="55.9" y="62.4">11</text>
<text x="62.7" y="61">SCLK</text>
<text x="62.7" y="63.5">N.C</text>
<text x="144.6" y="62.4">14</text>
<text x="144.6" y="65">15</text>
<text x="154.7" y="62.4">14</text>
<text x="154.7" y="65">15</text>
<text x="223.3" y="62.4">14</text>
<text x="223.3" y="65">15</text>
<text x="233.4" y="62.4">14</text>
<text x="233.4" y="65">15</text>
<text x="56.9" y="70.1">1</text>
<text x="62.7" y="66.1">CEXT</text>
<text x="62.7" y="71.2">VSS</text>
<text x="144.6" y="67.5">16</text>
<text x="144.6" y="70.1">17</text>
<text x="154.7" y="67.5">16</text>
<text x="154.7" y="70.1">17</text>
<text x="223.3" y="67.5">16</text>
<text x="223.3" y="70.1">17</text>
<text x="233.4" y="67.5">16</text>
<text x="233.4" y="70.1">17</text>
<text x="55.7" y="72.6">13</text>
<text x="62.7" y="73.7">QGND</text>
<text x="144.6" y="72.6">18</text>
<text x="144.6" y="75.1">19</text>
<text x="144.6" y="77.6">20</text>
<text x="154.7" y="72.6">18</text>
<text x="154.7" y="75.1">19</text>
<text x="154.7" y="77.6">20</text>
<text x="223.3" y="72.6">18</text>
<text x="223.3" y="75.1">19</text>
<text x="223.3" y="77.6">20</text>
<text x="233.4" y="72.6">18</text>
<text x="233.4" y="75.1">19</text>
<text x="233.4" y="77.6">20</text>
<text x="160.4" y="102">1</text>
<text x="160.4" y="104.6">2</text>
<text x="160.4" y="114.7">1</text>
<text x="160.4" y="117.3">2</text>
<text x="160.4" y="122.3">1</text>
<text x="160.4" y="124.9">2</text>
<text x="77.2" y="136.1">1</text>
<text x="83.1" y="137.2">1</text>
<text x="77.2" y="138.6">2</text>
<text x="83.1" y="139.7">2</text>
<text x="142.7" y="141.1">1</text>
<text x="142.7" y="143.7">2</text>
<text x="142.7" y="146.2">3</text>
</g>
</svg>
